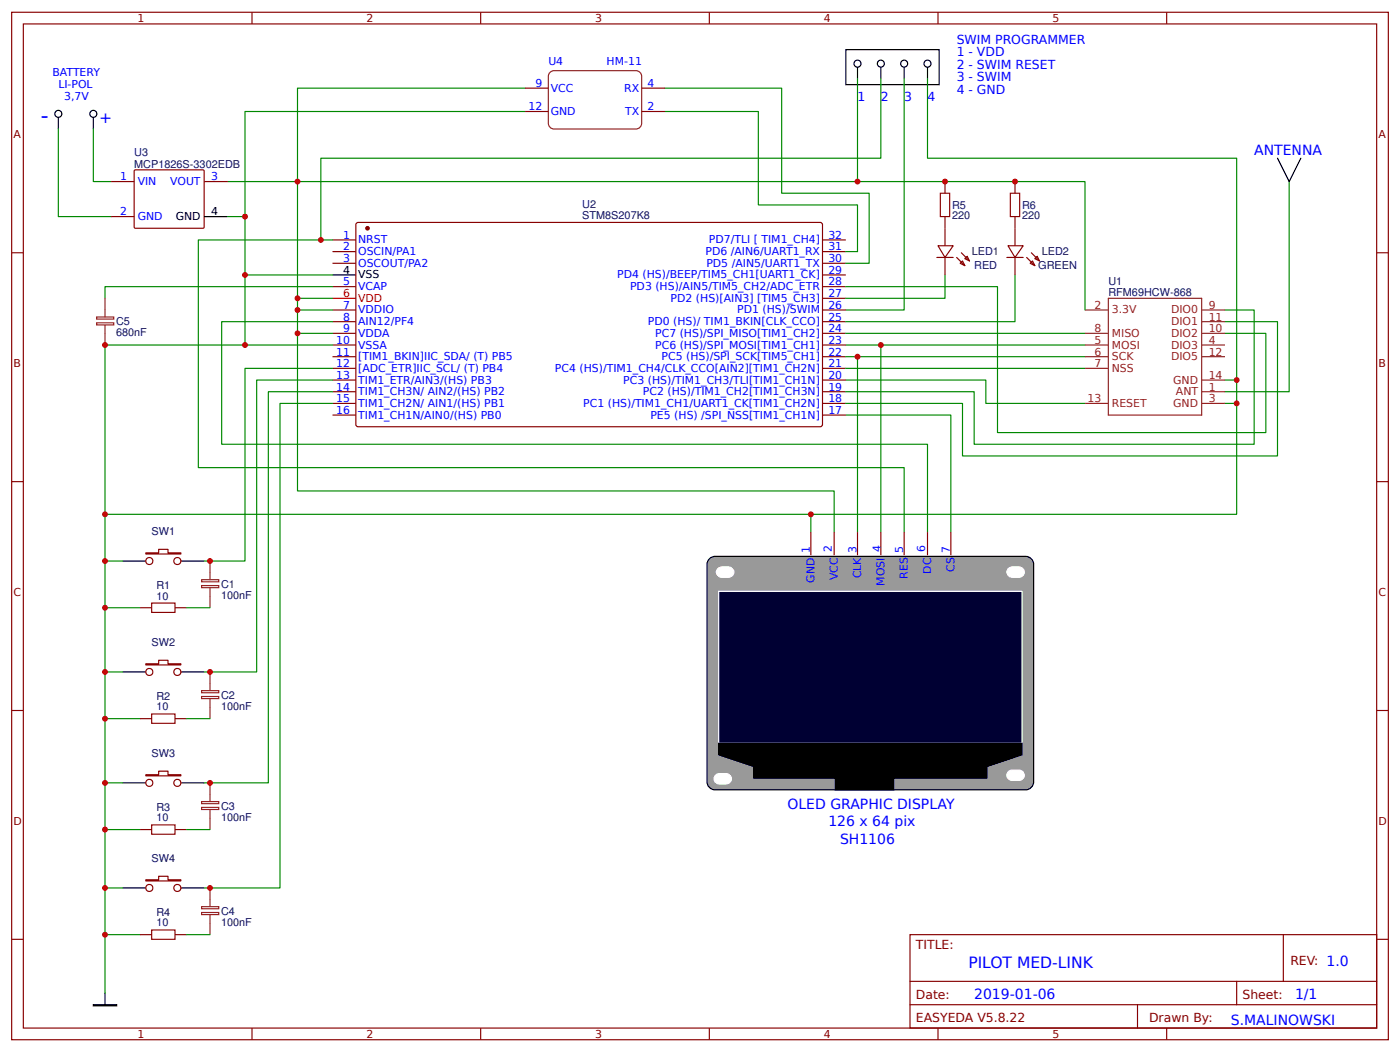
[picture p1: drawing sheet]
<svg xmlns="http://www.w3.org/2000/svg" width="317mm" height="238mm" viewBox="0 0 317 238" stroke-linecap="round" stroke-linejoin="round" font-family="sans-serif">
<g fill="none" stroke="#800" stroke-width=".26">
<path d="M2.6 2.8h312.3v232.8h-312.3zM5.3 5.4h306.9v227.6h-306.9zM57.1 2.8v2.6M109 2.8v2.6M160.9 2.8v2.6M212.7 2.8v2.6M264.6 2.8v2.6M2.6 57.3h2.7M75.4 54.4h5.3M75.4 57h5.3M75.4 59.7h5.3M81 50.5h105.3l.2 .4v45.5l-.5 .3-105-.1-.3-.4v-45.3z"/>
<path d="M186.5 54.4h5.3M186.5 57h5.3M186.5 59.7h5.3M312.2 57.3h2.7M75.4 65h5.3M75.4 72.9h5.3M75.4 70.2h5.3M75.4 75.5h5.3M75.4 78.2h5.3M186.5 65h5.3M186.5 72.9h5.3M186.5 70.2h5.3"/>
<path d="M186.5 75.5h5.3M186.5 78.2h5.3M186.5 67.6h5.3M186.5 62.3h5.3M75.4 80.8h5.3M75.4 83.5h5.3M75.4 86.1h5.3M75.4 88.8h5.3M75.4 91.4h5.3M75.4 94.1h5.3M186.5 80.8h5.3M186.5 83.5h5.3"/>
<path d="M186.5 86.1h5.3M186.5 88.8h5.3M186.5 91.4h5.3M186.5 94.1h5.3M2.6 109.1h2.7M312.2 109.1h2.7M2.6 161h2.7M312.2 161h2.7M2.6 212.9h2.7M206.4 211.8h105.8v21.2h-105.8zM291 211.8v10.6M312.2 212.9h2.7"/>
<path d="M57.1 233v2.6M109 233v2.6M160.9 233v2.6M206.4 222.4h105.8M206.4 227.7h105.8M212.7 233v2.6M258 227.7v5.3M264.6 233v2.6M280.5 222.4v5.3"/>
</g>
<g fill="none" stroke="#8d2323" stroke-width=".26">
<path d="M246.1 70.2h5.3M246.1 75.5h5.3M246.1 78.2h5.3M251.4 67.6h21.1v26.5h-21.1zM272.5 70.2h5.3M272.5 72.9h5.3M272.5 75.5h5.3M272.5 78.2h5.3M246.1 91.4h5.3M246.1 80.8h5.3M246.1 83.5h5.3M272.5 91.4h5.3"/>
<path d="M272.5 80.8h5.3M272.5 88.8h5.3M272.5 86.1h5.3"/>
</g>
<path d="M75.4 62.3h5.3" fill="none" stroke="#000" stroke-width=".26"/>
<path d="M75.4 67.6h5.3" fill="none" stroke="#f00" stroke-width=".26"/>
<circle cx="83.3" cy="51.7" r=".4" fill="#800" stroke="#800" stroke-width=".26"/>
<path d="M191.8 75.5h54.3M191.8 78.2h54.3M277.8 72.9h11.9v30.4h-71.4v-11.9h-26.5M277.8 70.2h6.6v30.5h-63.5v-11.9h-29.1M191.8 86.1h31.8v5.3h22.5M191.8 80.8h54.3M191.8 83.5h54.3" fill="none" stroke="#080" stroke-width=".26"/>
<path d="M160.9 126.6l.8-.5h.5h70.4a1.85 1.85 0 0 1 1.8 1.8v49.2a1.85 1.85 0 0 1-1.8 1.9h-70.4a1.85 1.85 0 0 1-1.9-1.9v-49.2l.1-.5z" fill="#999" stroke="#000" stroke-width=".26"/>
<path d="M163 134h68.8v34.4h-68.8z" fill="#003" stroke="#fff" stroke-width=".26"/>
<path d="M163 168.4h68.8v2.7l-8 2.6v2.6h-52.9v-2.6l-7.9-2.6zM189.4 176.3h13.3v2.7h-13.3zM21.2 227.7h5.3v.2h-5.3z" fill="#000" stroke="#000" stroke-width=".26"/>
<g fill="none" stroke="#800" stroke-width=".26">
<path d="M119.1 20h5.3M145.5 20h5.3M30.5 38.6l.2-.1h15.5l.1 .3v12.8l-.3 .1h-15.4l-.2-.2zM119.1 25.3h5.3M145.5 25.3h5.3M25.1 41.1h5.3M25.1 49.1h5.3M46.3 41.1h5.3M212.5 58.3h3.7M212.7 55.7h3.5l-1.9 2.6zM214.3 41.1v2.7M214.3 49.1v6.6"/>
<path d="M214.3 58.3v4M217 58.3l1.8 1.9M217.8 59.7l.5-.6 .5 1.1zM218 57.3l1.9 1.8M218.8 58.6l.5-.5 .6 1zM228.3 58.3h3.7M228.6 55.7h3.4l-1.8 2.6zM230.2 41.1v2.7M230.2 49.1v6.6M230.2 58.3v4M232.8 58.3l1.9 1.9M233.6 59.7l.6-.6 .5 1.1z"/>
<path d="M233.9 57.3l1.8 1.8M234.7 58.6l.5-.5 .5 1zM31.7 137.7h2.7M33.1 125.3h2.9v-.8h2.1v.8h2.9v.2h-7.9zM39.7 137.7h2.6M183.9 120.5v5.3M189.2 120.5v5.3M194.5 120.5v5.3M199.8 120.5v5.3M205.1 120.5v5.3M210.3 120.5v5.3M215.6 120.5v5.3"/>
<path d="M33.1 150.4h2.9v-.8h2.1v.8h2.9v.3h-7.9zM31.7 162.9h2.7M33.1 175.6h2.9v-.8h2.1v.8h2.9v.2h-7.9zM39.7 162.9h2.6M31.7 188h2.7M33.1 199.4h2.9v-.8h2.1v.8h2.9v.2h-7.9zM39.7 188h2.6M31.7 211.8h2.7M39.7 211.8h2.6"/>
<circle cx="33.9" cy="127.1" r=".8"/>
<circle cx="40.2" cy="127.1" r=".8"/>
<circle cx="33.9" cy="152.3" r=".8"/>
<circle cx="40.2" cy="152.3" r=".8"/>
<circle cx="33.9" cy="177.4" r=".8"/>
<circle cx="40.2" cy="177.4" r=".8"/>
<circle cx="33.9" cy="201.2" r=".8"/>
<circle cx="40.2" cy="201.2" r=".8"/>
</g>
<g fill="#fff" stroke="#fff" stroke-width=".26">
<path d="M162.2 175.8a3.1 3.1 0 0 1 3.2-.3 1.18 1.18 0 0 1 .4 1.4 1.18 1.18 0 0 1-1.2 .8 2.35 2.35 0 0 1-2.4-.5 1.1 1.1 0 0 1 0-1.4z"/>
<path d="M162.7 128.9a3.1 3.1 0 0 1 3.2-.2 1.18 1.18 0 0 1 .4 1.4 1.18 1.18 0 0 1-1.2 .7 2.35 2.35 0 0 1-2.4-.4 1.1 1.1 0 0 1 0-1.5z"/>
<path d="M228.6 128.9a3.1 3.1 0 0 1 3.2-.2 1.18 1.18 0 0 1 .4 1.4 1.18 1.18 0 0 1-1.2 .7 2.35 2.35 0 0 1-2.4-.4 1.1 1.1 0 0 1 0-1.5z"/>
<path d="M228.6 175a3.1 3.1 0 0 1 3.2-.3 1.18 1.18 0 0 1 .4 1.4 1.18 1.18 0 0 1-1.2 .8 2.35 2.35 0 0 1-2.4-.5 1.1 1.1 0 0 1 0-1.4z"/>
</g>
<g fill="none" stroke="#080" stroke-width=".26">
<path d="M119.1 20h-51.6v21.1h178.6v29.1M150.8 20h26.5v23.8h19.8v15.9h-5.3M194.5 17.9v23.2M199.8 17.9v18h-127v18.5M205.1 17.9v52.3h-13.3M210.3 17.9v18h70.2v50.2M13.2 29.2v19.9h11.9M21.2 29.2v11.9h3.9M119.1 25.3h-63.5v23.8M150.8 25.3h21.2v21.1h22.5v10.6h-2.7M51.6 41.1h15.9v70.2h121.7v9.2M51.6 49.1h4v13.2"/>
<path d="M75.4 54.4h-30.4v51.6h160.1v14.5M292.4 41.1v47.7h-14.6M55.6 78.2h-31.8v146.8M67.5 67.6h7.9M67.5 70.2h7.9M67.5 75.5h7.9M75.4 72.9h-25.1v27.8h160v19.8M75.4 65h-51.6v2.6M75.4 62.3h-19.8v15.9h19.8M191.8 65h34.4v33h60.9v-22.5h-9.3M199.8 78.2v42.3M214.3 62.3v5.3h-22.5"/>
<path d="M230.2 62.3v10.6h-38.4M75.4 83.5h-19.8v43.6h-9.3M75.4 86.1h-17.2v66.2h-11.9M75.4 88.8h-14.5v88.6h-14.6M75.4 91.4h-11.9v109.8h-17.2M191.8 94.1h23.8v26.4M194.5 80.8v39.7M277.8 86.1h2.7v30.4h-96.6M277.8 91.4h2.7M23.8 116.5h160.1v4M23.8 127.1h4M23.8 137.7h7.9"/>
<path d="M42.3 137.7h5.3M23.8 152.3h4M23.8 177.4h4M23.8 162.9h7.9M42.3 162.9h5.3M23.8 188h7.9M42.3 188h5.3M23.8 201.2h4M23.8 211.8h7.9M42.3 211.8h5.3"/>
</g>
<g fill="none" stroke="#000" stroke-width=".26">
<path d="M191.8 11.2h21.2v8h-21.2zM194.5 15.2v2.7M199.8 15.2v2.7M205.1 15.2v2.7M210.3 15.2v2.7M13.2 26.6v2.6M21.2 26.6v2.6M289.7 35.9l2.7 5.2 2.6-5.2M46.3 49.1h5.3M27.8 127.1h5.3M41 127.1h5.3M27.8 152.3h5.3"/>
<path d="M41 152.3h5.3M27.8 177.4h5.3M41 177.4h5.3M27.8 201.2h5.3M41 201.2h5.3M23.8 225v2.7"/>
<circle cx="194.5" cy="14.4" r=".79"/>
<circle cx="199.8" cy="14.4" r=".79"/>
<circle cx="205.1" cy="14.4" r=".79"/>
<circle cx="210.3" cy="14.4" r=".79"/>
<circle cx="13.2" cy="25.8" r=".79"/>
<circle cx="21.2" cy="25.8" r=".79"/>
</g>
<path d="M213.3 43.8h2.1v5.3h-2.1zM229.1 43.8h2.1v5.3h-2.1zM34.4 136.7h5.3v2.1h-5.3zM34.4 161.8h5.3v2.1h-5.3zM34.4 186.9h5.3v2.1h-5.3zM34.4 210.7h5.3v2.2h-5.3z" fill="none" stroke="#a00000" stroke-width=".26"/>
<g fill="none" stroke="#8d2323" stroke-width=".26">
<path d="M124.9 16.3l.8-.3h18.5a1.32 1.32 0 0 1 1.3 1.3v10.6a1.32 1.32 0 0 1-1.3 1.3h-18.5a1.32 1.32 0 0 1-1.3-1.3v-10.6v-.4zM21.9 73.2h3.9v.4h-3.9zM21.9 71.8h3.9v.5h-3.9zM23.8 67.6v4.2M23.8 73.7v4.5M45.7 132.7h3.9v.5h-3.9zM45.7 131.4h3.9v.4h-3.9zM47.6 127.1v4.3M47.6 133.2v4.5M45.7 157.8h3.9v.5h-3.9zM45.7 156.5h3.9v.5h-3.9zM47.6 152.3v4.2"/>
<path d="M47.6 158.4v4.5M47.6 177.4v4.2M45.7 183h3.9v.4h-3.9zM45.7 181.6h3.9v.5h-3.9zM47.6 183.5v4.5M45.7 206.8h3.9v.4h-3.9zM45.7 205.4h3.9v.5h-3.9zM47.6 201.2v4.2M47.6 207.3v4.5"/>
</g>
<g fill="#c00">
<circle cx="55.6" cy="49.1" r=".66"/>
<circle cx="55.6" cy="62.3" r=".66"/>
<circle cx="67.5" cy="75.5" r=".66"/>
<circle cx="194.5" cy="41.1" r=".66"/>
<circle cx="72.8" cy="54.4" r=".66"/>
<circle cx="67.5" cy="41.1" r=".66"/>
<circle cx="67.5" cy="70.2" r=".66"/>
<circle cx="67.5" cy="67.6" r=".66"/>
<circle cx="47.6" cy="201.2" r=".66"/>
<circle cx="23.8" cy="211.8" r=".66"/>
<circle cx="55.6" cy="78.2" r=".66"/>
<circle cx="23.8" cy="152.3" r=".66"/>
<circle cx="183.9" cy="116.5" r=".66"/>
<circle cx="194.5" cy="80.8" r=".66"/>
<circle cx="199.8" cy="78.2" r=".66"/>
<circle cx="280.5" cy="91.4" r=".66"/>
<circle cx="23.8" cy="127.1" r=".66"/>
<circle cx="23.8" cy="177.4" r=".66"/>
<circle cx="23.8" cy="116.5" r=".66"/>
<circle cx="47.6" cy="127.1" r=".66"/>
<circle cx="23.8" cy="137.7" r=".66"/>
<circle cx="23.8" cy="162.9" r=".66"/>
<circle cx="47.6" cy="152.3" r=".66"/>
<circle cx="23.8" cy="188" r=".66"/>
<circle cx="47.6" cy="177.4" r=".66"/>
<circle cx="23.8" cy="201.2" r=".66"/>
<circle cx="23.8" cy="78.2" r=".66"/>
<circle cx="214.3" cy="41.1" r=".66"/>
<circle cx="230.2" cy="41.1" r=".66"/>
<circle cx="280.5" cy="86.1" r=".66"/>
</g>
<text font-size="4.9" fill="#00f" x="9.3" y="27.9">-</text>
<g font-size="3.5" fill="#00f">
<text x="22.5" y="27.9">+</text>
<text x="219.6" y="219.4">PILOT MED-LINK</text>
</g>
<g font-size="3.2" fill="#00f">
<text x="284.4" y="35.1">ANTENNA</text>
<text x="178.6" y="183.2">OLED GRAPHIC DISPLAY</text>
<text x="187.9" y="187.2">126 x 64 pix</text>
<text x="190.5" y="191.2">SH1106</text>
<text x="220.9" y="226.4">2019-01-06</text>
<text x="293.7" y="226.4">1/1</text>
<text x="279.1" y="232.2">S.MALINOWSKI</text>
</g>
<g font-size="2.8" fill="#00f">
<text x="217" y="9.9">SWIM PROGRAMMER</text>
<text x="217" y="12.7">1 - VDD</text>
<text x="217" y="15.6">2 - SWIM RESET</text>
<text x="194.5" y="22.8">1</text>
<text x="199.8" y="22.8">2</text>
<text x="205.1" y="22.8">3</text>
<text x="210.3" y="22.8">4</text>
<text x="217" y="18.4">3 - SWIM</text>
<text x="217" y="21.2">4 - GND</text>
</g>
<g font-size="2.8" fill="#800">
<text x="207.7" y="215">TITLE:</text>
<text x="292.6" y="218.7">REV: 1.0</text>
<text x="207.7" y="226.4">Date:</text>
<text x="281.8" y="226.4">Sheet:</text>
<text x="207.7" y="231.6">EASYEDA V5.8.22</text>
<text x="260.6" y="231.6">Drawn By:</text>
</g>
<g font-size="2.5" fill="#800">
<text x="31.2" y="5">1</text>
<text x="83.1" y="5">2</text>
<text x="134.9" y="5">3</text>
<text x="186.8" y="5">4</text>
<text x="238.7" y="5">5</text>
<text x="3" y="31.4">A</text>
<text x="312.6" y="31.4">A</text>
<text x="3" y="83.2">B</text>
<text x="312.6" y="83.2">B</text>
<text x="3" y="135.1">C</text>
<text x="312.6" y="135.1">C</text>
<text x="3" y="186.9">D</text>
<text x="312.6" y="186.9">D</text>
<text x="31.2" y="235.2">1</text>
<text x="83.1" y="235.2">2</text>
<text x="134.9" y="235.2">3</text>
<text x="186.8" y="235.2">4</text>
<text x="238.7" y="235.2">5</text>
</g>
<g font-size="2.5" fill="#00f">
<text x="11.9" y="17.2">BATTERY</text>
<text x="124.4" y="14.7">U4</text>
<text x="137.6" y="14.7">HM-11</text>
<text x="13.2" y="19.8">LI-POL</text>
<text x="14.6" y="22.6">3,7V</text>
<text x="121.5" y="19.7">9</text>
<text x="124.9" y="20.8">VCC</text>
<text x="141.6" y="20.8">RX</text>
<text x="146.8" y="19.7">4</text>
<text x="119.9" y="25">12</text>
<text x="124.9" y="26.1">GND</text>
<text x="141.8" y="26.1">TX</text>
<text x="146.8" y="25">2</text>
<text x="27.3" y="40.9">1</text>
<text x="31.2" y="41.9">VIN</text>
<text x="38.6" y="41.9">VOUT</text>
<text x="47.9" y="40.9">3</text>
<text x="27.3" y="48.8">2</text>
<text x="31.2" y="49.9">GND</text>
<text x="77.8" y="54.1">1</text>
<text x="77.8" y="56.8">2</text>
<text x="77.8" y="59.4">3</text>
<text x="81.2" y="55.2">NRST</text>
<text x="81.2" y="57.8">OSCIN/PA1</text>
<text x="160" y="57.8">PD6 /AIN6/UART1_RX</text>
<text x="160.8" y="55.2">PD7/TLI [ TIM1_CH4]</text>
<text x="187.9" y="59.4">30</text>
<text x="187.9" y="56.8">31</text>
<text x="187.9" y="54.1">32</text>
<text x="77.8" y="64.7">5</text>
<text x="81.2" y="65.7">VCAP</text>
<text x="81.2" y="60.5">OSCOUT/PA2</text>
<text x="140" y="63.1">PD4 (HS)/BEEP/TIM5_CH1[UART1_CK]</text>
<text x="142.9" y="65.7">PD3 (HS)/AIN5/TIM5_CH2/ADC_ETR</text>
<text x="160.2" y="60.5">PD5 /AIN5/UART1_TX</text>
<text x="187.9" y="64.7">28</text>
<text x="187.9" y="62">29</text>
<text x="77.8" y="70">7</text>
<text x="81.2" y="71">VDDIO</text>
<text x="152.1" y="68.4">PD2 (HS)[AIN3] [TIM5_CH3]</text>
<text x="167.2" y="71">PD1 (HS)/SWIM</text>
<text x="187.9" y="70">26</text>
<text x="187.9" y="67.3">27</text>
<text x="76.2" y="77.9">10</text>
<text x="77.8" y="72.6">8</text>
<text x="77.8" y="75.3">9</text>
<text x="81.2" y="73.7">AIN12/PF4</text>
<text x="81.2" y="76.3">VDDA</text>
<text x="146.9" y="73.7">PD0 (HS)/ TIM1_BKIN[CLK_CCO]</text>
<text x="148.6" y="76.3">PC7 (HS)/SPI_MISO[TIM1_CH2]</text>
<text x="187.9" y="77.9">23</text>
<text x="187.9" y="75.3">24</text>
<text x="187.9" y="72.6">25</text>
<text x="76.2" y="80.6">11</text>
<text x="76.2" y="83.2">12</text>
<text x="81.2" y="79">VSSA</text>
<text x="81.2" y="81.6">[TIM1_BKIN]IIC_SDA/ (T) PB5</text>
<text x="148.6" y="79">PC6 (HS)/SPI_MOSI[TIM1_CH1]</text>
<text x="150" y="81.6">PC5 (HS)/SPI_SCK[TIM5_CH1]</text>
<text x="187.9" y="83.2">21</text>
<text x="187.9" y="80.6">22</text>
<text x="76.2" y="85.9">13</text>
<text x="76.2" y="88.5">14</text>
<text x="81.2" y="84.3">[ADC_ETR]IIC_SCL/ (T) PB4</text>
<text x="81.2" y="86.9">TIM1_ETR/AIN3/(HS) PB3</text>
<text x="81.2" y="89.6">TIM1_CH3N/ AIN2/(HS) PB2</text>
<text x="125.8" y="84.3">PC4 (HS)/TIM1_CH4/CLK_CCO[AIN2][TIM1_CH2N]</text>
<text x="141.3" y="86.9">PC3 (HS)/TIM1_CH3/TLI[TIM1_CH1N]</text>
<text x="145.8" y="89.6">PC2 (HS)/TIM1_CH2[TIM1_CH3N]</text>
<text x="187.9" y="88.5">19</text>
<text x="187.9" y="85.9">20</text>
<text x="76.2" y="91.1">15</text>
<text x="76.2" y="93.8">16</text>
<text x="81.2" y="92.2">TIM1_CH2N/ AIN1/(HS) PB1</text>
<text x="81.2" y="94.9">TIM1_CH1N/AIN0/(HS) PB0</text>
<text x="132.3" y="92.2">PC1 (HS)/TIM1_CH1/UART1_CK[TIM1_CH2N]</text>
<text x="147.5" y="94.9">PE5 (HS) /SPI_NSS[TIM1_CH1N]</text>
<text x="187.9" y="93.8">17</text>
<text x="187.9" y="91.1">18</text>
<text x="183.6" y="125.3" transform="rotate(-90 183.6 125.3)">1</text>
<text x="188.6" y="125" transform="rotate(-90 188.6 125)">2</text>
<text x="194.2" y="125.3" transform="rotate(-90 194.2 125.3)">3</text>
<text x="199.8" y="125" transform="rotate(-90 199.8 125)">4</text>
<text x="204.8" y="125.3" transform="rotate(-90 204.8 125.3)">5</text>
<text x="209.8" y="125" transform="rotate(-90 209.8 125)">6</text>
<text x="215.4" y="125.3" transform="rotate(-90 215.4 125.3)">7</text>
<text x="190" y="131.5" transform="rotate(-90 190 131.5)">VCC</text>
<text x="195.3" y="131.1" transform="rotate(-90 195.3 131.1)">CLK</text>
<text x="205.8" y="131.2" transform="rotate(-90 205.8 131.2)">RES</text>
<text x="211.1" y="130" transform="rotate(-90 211.1 130)">DC</text>
<text x="216.4" y="129.6" transform="rotate(-90 216.4 129.6)">CS</text>
<text x="184.7" y="132" transform="rotate(-90 184.7 132)">GND</text>
<text x="200.6" y="132.7" transform="rotate(-90 200.6 132.7)">MOSI</text>
</g>
<g font-size="2.5" fill="#000080">
<text x="30.4" y="35.5">U3</text>
<text x="30.4" y="38.1">MCP1826S-3302EDB</text>
<text x="132" y="47.2">U2</text>
<text x="215.9" y="47.3">R5</text>
<text x="231.8" y="47.3">R6</text>
<text x="132" y="49.6">STM8S207K8</text>
<text x="215.9" y="49.7">220</text>
<text x="231.8" y="49.7">220</text>
<text x="220.4" y="57.9">LED1</text>
<text x="236.3" y="57.9">LED2</text>
<text x="220.9" y="60.9">RED</text>
<text x="235.5" y="60.9">GREEN</text>
<text x="251.4" y="64.5">U1</text>
<text x="251.4" y="67.2">RFM69HCW-868</text>
<text x="26.3" y="76.1">680nF</text>
<text x="26.3" y="73.7">C5</text>
<text x="34.4" y="121.3">SW1</text>
<text x="35.5" y="135.9">10</text>
<text x="35.5" y="133.5">R1</text>
<text x="50.1" y="135.7">100nF</text>
<text x="50.1" y="133.3">C1</text>
<text x="34.4" y="146.4">SW2</text>
<text x="35.5" y="161">10</text>
<text x="35.5" y="158.6">R2</text>
<text x="50.1" y="160.8">100nF</text>
<text x="50.1" y="158.4">C2</text>
<text x="34.4" y="171.6">SW3</text>
<text x="35.5" y="183.8">R3</text>
<text x="50.1" y="185.9">100nF</text>
<text x="50.1" y="183.6">C3</text>
<text x="35.5" y="186.1">10</text>
<text x="34.4" y="195.4">SW4</text>
<text x="35.5" y="209.9">10</text>
<text x="35.5" y="207.6">R4</text>
<text x="50.1" y="209.7">100nF</text>
<text x="50.1" y="207.4">C4</text>
</g>
<g font-size="2.5">
<text x="39.8" y="49.9">GND</text>
<text x="47.9" y="48.8">4</text>
<text x="77.8" y="62">4</text>
<text x="81.2" y="63.1">VSS</text>
</g>
<g font-size="2.5" fill="#f00">
<text x="77.8" y="67.3">6</text>
<text x="81.2" y="68.4">VDD</text>
</g>
<g font-size="2.5" fill="#8d2323">
<text x="248.2" y="70">2</text>
<text x="252.1" y="71">3.3V</text>
<text x="265.6" y="71">DIO0</text>
<text x="274.1" y="70">9</text>
<text x="248.2" y="75.3">8</text>
<text x="248.2" y="77.9">5</text>
<text x="252.1" y="76.3">MISO</text>
<text x="265.6" y="73.7">DIO1</text>
<text x="265.6" y="76.3">DIO2</text>
<text x="274.1" y="72.6">11</text>
<text x="274.1" y="75.3">10</text>
<text x="274.1" y="77.9">4</text>
<text x="248.2" y="80.6">6</text>
<text x="248.2" y="83.2">7</text>
<text x="252.1" y="81.6">SCK</text>
<text x="252.1" y="79">MOSI</text>
<text x="265.6" y="79">DIO3</text>
<text x="265.6" y="81.6">DIO5</text>
<text x="274.1" y="80.6">12</text>
<text x="252.1" y="84.3">NSS</text>
<text x="266.1" y="86.9">GND</text>
<text x="266.7" y="89.6">ANT</text>
<text x="274.1" y="88.5">1</text>
<text x="274.1" y="85.9">14</text>
<text x="246.6" y="91.1">13</text>
<text x="252.1" y="92.2">RESET</text>
<text x="266.1" y="92.2">GND</text>
<text x="274.1" y="91.1">3</text>
</g>
</svg>
